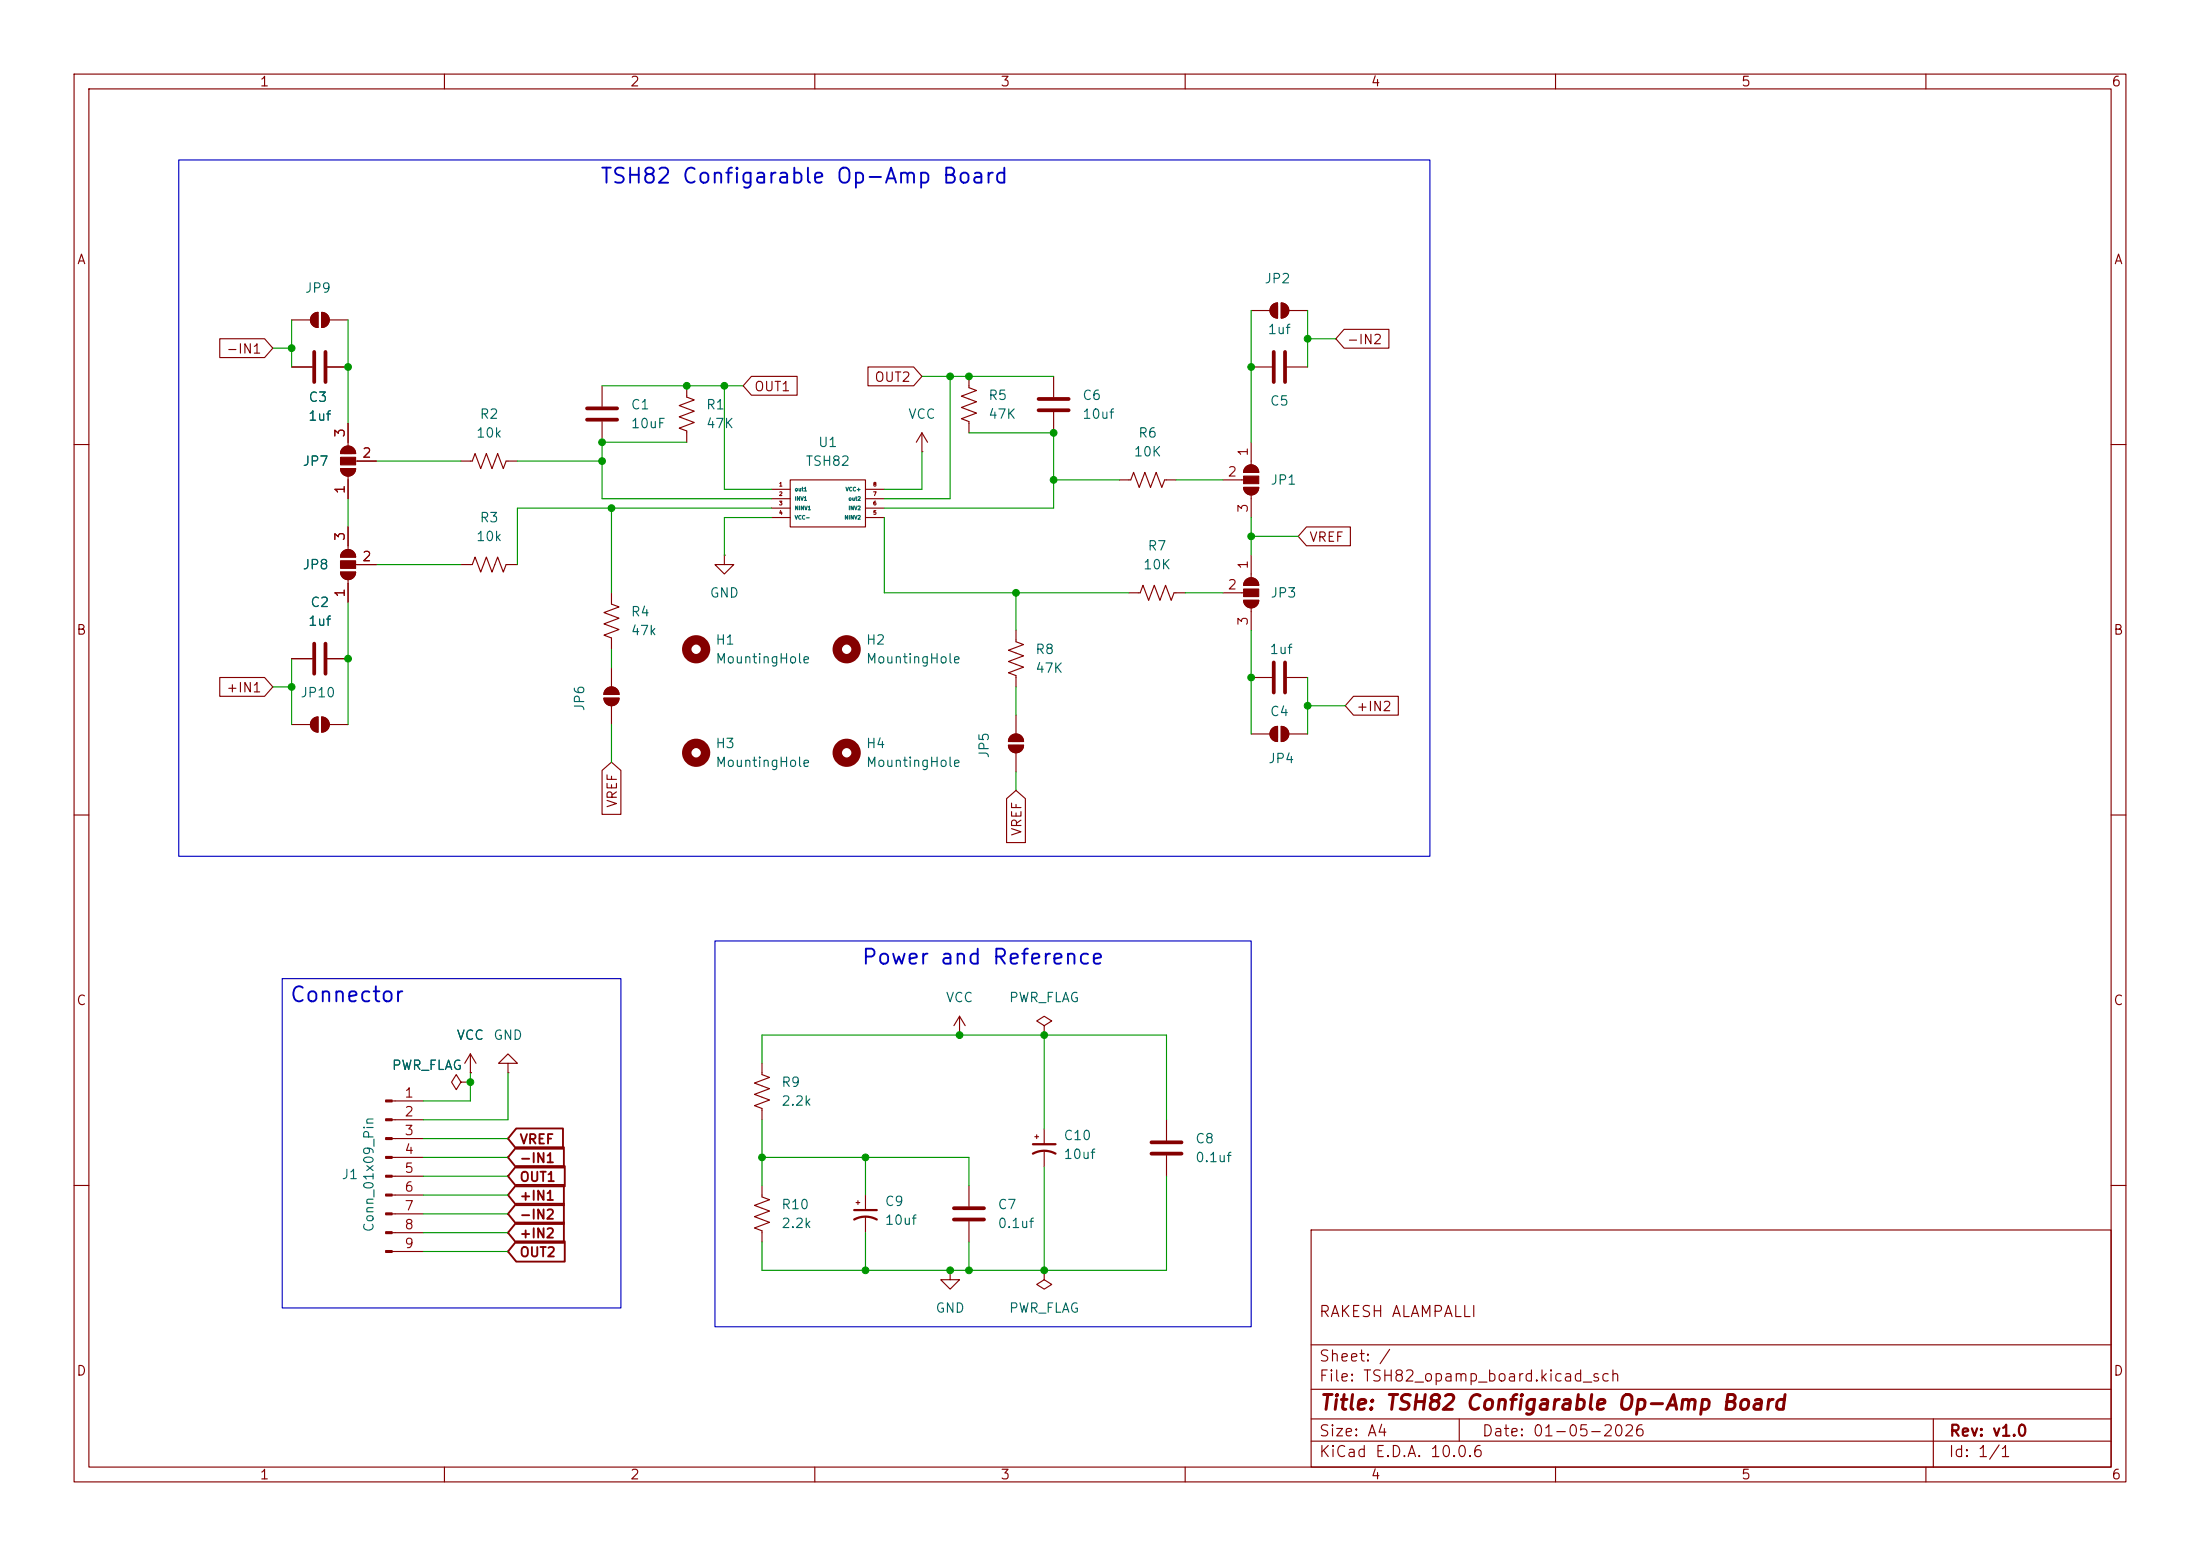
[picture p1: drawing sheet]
<svg xmlns="http://www.w3.org/2000/svg" width="297mm" height="210mm" viewBox="0 0 297 210" stroke-linecap="round" stroke-linejoin="round" font-family="sans-serif">
<g fill="none" stroke="#840000" stroke-width=".15">
<path d="M10 10h277v190h-277zM12 12h273v186h-273zM60 10v2M110 10v2M160 10v2M210 10v2M260 10v2M29.7 45.7h6l1.1 1.3-1.1 1.3h-6zM39.4 49.5h2.8M39.4 43.2h2.5M42.2 42.5l.4-.3h.3v2a1.02 1.02 0 0 1-.9-.6 1.02 1.02 0 0 1 .2-1.1zM43.4 42.2a1.02 1.02 0 0 1 1 1 1.02 1.02 0 0 1-1 1z"/>
<path d="M44.2 49.5h2.8M44.4 43.2h2.6M47 57.2v3M81.3 52.1v2.8M81.3 56.9v2.8M92.7 52.1v1.5l1 .4-2 .7 2 .8-2 .8 2 .7-2 .8 1 .4v1.5M101.4 50.8h6.2v2.5h-6.2l-1.1-1.2zM117.2 49.5h6.1l1.2 1.3-1.2 1.3h-6.1zM124.5 58.4l-.8 1.3M124.5 58.4l.7 1.3M124.5 58.4v2.6M130.8 50.8v1.5l1 .4-2 .8 2 .7-2 .8 2 .8-2 .7 1 .4v1.5"/>
<path d="M142.2 50.8v2.8M142.2 55.6v2.8M168.9 59.7v3M168.9 49.5h2.8M168.9 41.9h2.5M171.7 41.2l.4-.2 .4-.1v2a1.02 1.02 0 0 1-1-.6 1.02 1.02 0 0 1 .2-1.1zM173 40.9a1.02 1.02 0 0 1 1 1 1.02 1.02 0 0 1-1 1zM173.7 49.5h2.8M174 41.9h2.5M181.5 44.4h6v2.6h-6l-1.2-1.3zM10 60h2M46 63.2h2a1.02 1.02 0 0 1-1 1.1 1.02 1.02 0 0 1-1-1.1z"/>
<path d="M46 77.2h2a1.02 1.02 0 0 1-1 1 1.02 1.02 0 0 1-1-1zM46.3 60.5a1.02 1.02 0 0 1 1.1-.2 1.02 1.02 0 0 1 .6 .9h-2l.1-.4zM46.3 74.5a1.02 1.02 0 0 1 1.1-.3 1.02 1.02 0 0 1 .6 1h-2l.1-.4zM47 64.3v3M47 71.1v3.1M47 78.2v3.1M48 62.2h2.8M48 76.2h2.8M62.2 62.2h1.6l.3-1 .8 2 .8-2 .7 2 .8-2 .7 2 .4-1h1.5M62.2 76.2h1.6l.3-1 .8 2 .8-2 .7 2 .8-2 .7 2 .4-1h1.5M97.8 74.9v1.3h1.3l-1.3 1.3-1.3-1.3h1.3M97.8 74.9h.1"/>
<path d="M104.1 66h2.6M104.1 67.3h2.6M104.1 68.6h2.6M104.1 69.9h2.6M106.7 64.8h10.1v6.3h-10.1zM116.8 66h2.6M116.8 67.3h2.6M116.8 68.6h2.6M116.8 69.9h2.6M124.5 61h.1M151.1 64.8h1.6l.3-1 .8 2 .8-2 .7 2 .8-2 .7 2 .4-1h1.5M165.1 64.8h2.8"/>
<path d="M167.9 65.8h2a1.02 1.02 0 0 1-1 1 1.02 1.02 0 0 1-1-1zM168.2 78.3a1.02 1.02 0 0 1 1.1-.2 1.02 1.02 0 0 1 .6 .9h-2l.1-.4zM168.2 63a1.02 1.02 0 0 1 1.1-.2 1.02 1.02 0 0 1 .6 1h-2l.1-.5zM168.9 66.8v3.1M168.9 74.9v3.1M176.4 71.1h5.9v2.6h-5.9l-1.1-1.3zM285 60h2M29.7 91.4h6l1.1 1.3-1.1 1.3h-6zM39.4 88.9h2.8M39.4 97.8h2.5M42.2 97.1l.4-.3h.3v2a1.02 1.02 0 0 1-.9-.6 1.02 1.02 0 0 1 .2-1.1zM43.4 96.8a1.02 1.02 0 0 1 1 1 1.02 1.02 0 0 1-1 1z"/>
<path d="M44.2 88.9h2.8M44.4 97.8h2.6M81.5 94.2h2.1a1.02 1.02 0 0 1-1.1 1 1.02 1.02 0 0 1-1-1zM81.8 93a1.02 1.02 0 0 1 1.1-.2 1.02 1.02 0 0 1 .7 .9h-2.1l.1-.4zM82.5 80v1.5l1.1 .4-2.1 .8 2.1 .7-2.1 .8 2.1 .8-2.1 .7 1 .4v1.5M82.5 90.2v2.5M82.5 95.3v2.5M136.4 99.4a1.02 1.02 0 0 1 1.1-.3 1.02 1.02 0 0 1 .7 1h-2.1l.1-.4zM137.2 85.1v1.5l1 .4-2.1 .8 2.1 .7-2.1 .8 2.1 .7-2.1 .8 1.1 .4v1.5M137.2 96.5v2.6M152.4 80h1.5l.4-1 .8 2 .7-2 .8 2 .8-2 .7 2 .4-1h1.5M165.1 80h2.8"/>
<path d="M167.9 81h2a1.02 1.02 0 0 1-1 1 1.02 1.02 0 0 1-1-1zM168.9 82v3.1M168.9 91.4h2.8M168.9 99.1h2.5M171.7 98.3l.4-.2 .4-.1v2.1a1.02 1.02 0 0 1-1-.7 1.02 1.02 0 0 1 .2-1.1zM173 98a1.02 1.02 0 0 1 1 1.1 1.02 1.02 0 0 1-1 1zM173.7 91.4h2.8M174 99.1h2.5M182.7 94h6.1v2.5h-6.1l-1.1-1.2zM10 110h2M81.3 104l1.2-1.1 1.3 1.1v5.9h-2.5zM135.9 107.8l1.3-1.1 1.2 1.1v5.9h-2.5z"/>
<path d="M136.1 100.6h2.1a1.02 1.02 0 0 1-1 1 1.02 1.02 0 0 1-1.1-1zM137.2 101.6v2.5M285 110h2M129.5 139.7h.1M129.5 137.2l-.7 1.2M129.5 137.2l.8 1.2M129.5 137.2v2.5M141 138.4l1-.6-1-.6-1 .6 1 .6v1.3M141 139.7h.1M52.9 148.6h4.2M52.9 151.1h4.2M52.9 153.7h4.2"/>
<path d="M52.9 156.2h4.2M52.9 158.8h4.2M62.2 146.1l-.6-1.1-.6 1.1 .6 1 .6-1h1.3M63.5 146.1h.1M63.5 144.8h.1M63.5 142.2l-.8 1.3M63.5 142.2l.8 1.3M63.5 142.2v2.6M68.6 143.5h1.2l-1.2-1.3-1.3 1.3h1.3v1.3M68.6 144.8h.1M102.9 143.5v1.5l1 .4-2 .8 2 .7-2 .8 2 .8-2 .7 1 .4v1.5M139.7 153.4h.5"/>
<path d="M140 153.2v.5M141 152.4v2M141 155.4v2.1M157.5 151.1v2.8M157.5 156v2.8M10 160h2M52.9 161.3h4.2M52.9 163.8h4.2M52.9 166.4h4.2M52.9 168.9h4.2M102.9 160v1.5l1 .4-2 .8 2 .7-2 .8 2 .8-2 .7 1 .4v1.5M115.6 162.3h.5"/>
<path d="M115.8 162.1v.5M116.8 161.3v2M116.8 164.3v2.1M128.3 171.5v1.2h1.2l-1.2 1.3-1.3-1.3h1.3M128.3 171.5h.1M130.8 160v2.8M130.8 164.8v2.8M141 171.5v1.2l1 .7-1 .6-1-.6 1-.7M141 171.5h.1M177 166h108v32h-108zM285 160h2M60 198v2"/>
<path d="M110 198v2M160 198v2M177 194.5h108M177 191.5h108M177 187.5h108M177 181.5h108M197 191.5v3M210 198v2M260 198v2M261 191.5v6.5"/>
</g>
<g fill="#840000" stroke="#840000" stroke-width=".15">
<path d="M168.2 78.3a1.02 1.02 0 0 1 1.1-.2 1.02 1.02 0 0 1 .6 .9h-2l.1-.4z"/>
<path d="M167.9 79.5h2v1h-2z"/>
<path d="M167.9 81h2a1.02 1.02 0 0 1-1 1 1.02 1.02 0 0 1-1-1z"/>
<path d="M168.2 63a1.02 1.02 0 0 1 1.1-.2 1.02 1.02 0 0 1 .6 1h-2l.1-.5z"/>
<path d="M167.9 64.3h2v1h-2z"/>
<path d="M167.9 65.8h2a1.02 1.02 0 0 1-1 1 1.02 1.02 0 0 1-1-1z"/>
<path d="M81.5 94.2h2.1a1.02 1.02 0 0 1-1.1 1 1.02 1.02 0 0 1-1-1z"/>
<path d="M81.8 93a1.02 1.02 0 0 1 1.1-.2 1.02 1.02 0 0 1 .7 .9h-2.1l.1-.4z"/>
<path d="M136.1 100.6h2.1a1.02 1.02 0 0 1-1 1 1.02 1.02 0 0 1-1.1-1z"/>
<path d="M136.4 99.4a1.02 1.02 0 0 1 1.1-.3 1.02 1.02 0 0 1 .7 1h-2.1l.1-.4z"/>
<path d="M171.7 98.3l.4-.2 .4-.1v2.1a1.02 1.02 0 0 1-1-.7 1.02 1.02 0 0 1 .2-1.1z"/>
<path d="M173 98a1.02 1.02 0 0 1 1 1.1 1.02 1.02 0 0 1-1 1z"/>
<path d="M46 63.2h2a1.02 1.02 0 0 1-1 1.1 1.02 1.02 0 0 1-1-1.1z"/>
<path d="M46 61.7h2v1h-2z"/>
<path d="M46.3 60.5a1.02 1.02 0 0 1 1.1-.2 1.02 1.02 0 0 1 .6 .9h-2l.1-.4z"/>
<path d="M46 77.2h2a1.02 1.02 0 0 1-1 1 1.02 1.02 0 0 1-1-1z"/>
<path d="M46 75.7h2v1h-2z"/>
<path d="M46.3 74.5a1.02 1.02 0 0 1 1.1-.3 1.02 1.02 0 0 1 .6 1h-2l.1-.4z"/>
<path d="M42.2 42.5l.4-.3h.3v2a1.02 1.02 0 0 1-.9-.6 1.02 1.02 0 0 1 .2-1.1z"/>
<path d="M43.4 42.2a1.02 1.02 0 0 1 1 1 1.02 1.02 0 0 1-1 1z"/>
<path d="M52.1 148.5h.8v.2h-.8z"/>
<path d="M52.1 151h.8v.3h-.8z"/>
<path d="M52.1 153.5h.8v.3h-.8z"/>
<path d="M52.1 156.1h.8v.2h-.8z"/>
<path d="M52.1 158.6h.8v.3h-.8z"/>
<path d="M52.1 161.2h.8v.2h-.8z"/>
<path d="M52.1 163.7h.8v.3h-.8z"/>
<path d="M52.1 166.2h.8v.3h-.8z"/>
<path d="M52.1 168.8h.8v.2h-.8z"/>
<path d="M171.7 41.2l.4-.2 .4-.1v2a1.02 1.02 0 0 1-1-.6 1.02 1.02 0 0 1 .2-1.1z"/>
<path d="M173 40.9a1.02 1.02 0 0 1 1 1 1.02 1.02 0 0 1-1 1z"/>
<path d="M42.2 97.1l.4-.3h.3v2a1.02 1.02 0 0 1-.9-.6 1.02 1.02 0 0 1 .2-1.1z"/>
<path d="M43.4 96.8a1.02 1.02 0 0 1 1 1 1.02 1.02 0 0 1-1 1z"/>
</g>
<g fill="none" stroke="#840000" stroke-width=".51">
<path d="M42.4 47.5v4.1M43.9 47.5v4.1M79.2 55.1h4.1M79.2 56.6h4.1M140.2 53.8h4.1M140.2 55.4h4.1M172 47.5v4.1M173.5 47.5v4.1M42.4 86.9v4M43.9 86.9v4M172 89.4v4.1M173.5 89.4v4.1"/>
<path d="M155.4 154.2h4.1M155.4 155.7h4.1M128.8 163.1h4M128.8 164.6h4"/>
</g>
<path d="M139.4 155.7a3.2 3.2 0 0 1 3.1 0M139.4 154.4h3.1M115.3 164.6a3.2 3.2 0 0 1 3.1 0M115.3 163.3h3.1" fill="none" stroke="#840000" stroke-width=".3"/>
<g fill="none" stroke="#840000" stroke-width="1.3">
<circle cx="94" cy="87.6" r="1.27"/>
<circle cx="114.3" cy="87.6" r="1.27"/>
<circle cx="94" cy="101.6" r="1.27"/>
<circle cx="114.3" cy="101.6" r="1.27"/>
</g>
<path d="M69.7 157.4h6.5v2.7h-6.5l-1.1-1.3zM69.7 152.3h6.3v2.7h-6.3l-1.1-1.3zM69.7 154.8h6.4v2.8h-6.4l-1.1-1.4zM69.7 159.9h6.4v2.8h-6.4l-1.1-1.4zM69.7 167.5h6.5v2.8h-6.5l-1.1-1.4zM69.7 162.5h6.4v2.7h-6.4l-1.1-1.4zM69.7 165h6.4v2.7h-6.4l-1.1-1.3z" fill="none" stroke="#840000" stroke-width=".25"/>
<g fill="none" stroke="#009600" stroke-width=".15">
<path d="M36.8 47h2.6M39.4 43.2v6.3M47 43.2v14M81.3 52.1h19M92.7 59.7h-11.4v7.6h22.8M97.8 52.1v13.9h6.3M124.5 50.8h17.7M128.3 50.8v16.5h-8.9M130.8 58.4h11.4v10.2h-22.8M168.9 41.9v17.8M176.5 45.7h3.8M176.5 41.9v7.6"/>
<path d="M47 67.3v3.8M50.8 62.2h11.4M50.8 76.2h11.4M69.8 62.2h11.5M82.5 68.6v11.4M104.1 68.6h-34.3v7.6M104.1 69.9h-6.3v5M119.4 69.9v10.1h33M124.5 61v5h-5.1M142.2 64.8h8.9M158.7 64.8h6.4M168.9 69.9v5"/>
<path d="M168.9 72.4h6.4M36.8 92.7h2.6M39.4 88.9v8.9M47 81.3v16.5M82.5 87.6v2.6M82.5 97.8v5.1M137.2 80v5.1M137.2 92.7v3.8M160 80h5.1M168.9 85.1v14M176.5 91.4v7.7M176.5 95.3h5.1"/>
<path d="M137.2 104.1v2.6M141 139.7v12.7M57.1 153.7h11.5M57.1 156.2h11.5M57.1 158.8h11.5M63.5 144.8v3.8h-6.4M68.6 144.8v6.3h-11.5M102.9 156.2h27.9v3.8M102.9 143.5v-3.8h54.6v11.4M102.9 151.1v8.9M116.8 156.2v5.1M141 157.5v14"/>
<path d="M157.5 158.8v12.7h-54.6v-3.9M57.1 163.8h11.5M57.1 161.3h11.5M57.1 166.4h11.5M57.1 168.9h11.5M116.8 166.4v5.1M130.8 167.6v3.9"/>
</g>
<path d="M24.1 21.6h168.9v94h-168.9zM38.1 132.1h45.7v44.4h-45.7zM96.5 127h72.4v52.1h-72.4z" fill="none" stroke="#0000c2" stroke-width=".15"/>
<g fill="#009600" stroke="#009600" stroke-width=".14">
<circle cx="176.5" cy="95.3" r=".46"/>
<circle cx="168.9" cy="91.4" r=".46"/>
<circle cx="176.5" cy="45.7" r=".46"/>
<circle cx="130.8" cy="50.8" r=".46"/>
<circle cx="168.9" cy="49.5" r=".46"/>
<circle cx="168.9" cy="72.4" r=".46"/>
<circle cx="142.2" cy="58.4" r=".46"/>
<circle cx="142.2" cy="64.8" r=".46"/>
<circle cx="128.3" cy="50.8" r=".46"/>
<circle cx="137.2" cy="80" r=".46"/>
<circle cx="141" cy="139.7" r=".46"/>
<circle cx="129.5" cy="139.7" r=".46"/>
<circle cx="141" cy="171.5" r=".46"/>
<circle cx="130.8" cy="171.5" r=".46"/>
<circle cx="116.8" cy="156.2" r=".46"/>
<circle cx="116.8" cy="171.5" r=".46"/>
<circle cx="128.3" cy="171.5" r=".46"/>
<circle cx="63.5" cy="146.1" r=".46"/>
<circle cx="102.9" cy="156.2" r=".46"/>
<circle cx="97.8" cy="52.1" r=".46"/>
<circle cx="47" cy="49.5" r=".46"/>
<circle cx="39.4" cy="92.7" r=".46"/>
<circle cx="47" cy="88.9" r=".46"/>
<circle cx="81.3" cy="62.2" r=".46"/>
<circle cx="82.5" cy="68.6" r=".46"/>
<circle cx="81.3" cy="59.7" r=".46"/>
<circle cx="39.4" cy="47" r=".46"/>
<circle cx="92.7" cy="52.1" r=".46"/>
</g>
<g font-size="2" fill="#0000c2">
<text x="80.9" y="25.3">TSH82 Configarable Op-Amp Board</text>
<text x="116.2" y="130.7">Power and Reference</text>
<text x="39" y="135.8">Connector</text>
</g>
<text font-size="2" fill="#840000" x="178" y="190.8">Title: TSH82 Configarable Op-Amp Board</text>
<g font-size="1.5" fill="#840000">
<text x="178" y="178.1">RAKESH ALAMPALLI</text>
<text x="178" y="184.1">Sheet: /</text>
<text x="178" y="186.8">File: TSH82_opamp_board.kicad_sch</text>
<text x="178" y="197">KiCad E.D.A. 10.0.6</text>
<text x="178" y="194.2">Size: A4</text>
<text x="200" y="194.2">Date: 01-05-2026</text>
<text x="263" y="197">Id: 1/1</text>
<text x="263" y="194.2">Rev: v1.0</text>
</g>
<g font-size="1.3" fill="#840000">
<text x="35" y="12">1</text>
<text x="85" y="12">2</text>
<text x="135" y="12">3</text>
<text x="185" y="12">4</text>
<text x="235" y="12">5</text>
<text x="285" y="12">6</text>
<text x="10.3" y="36">A</text>
<text x="285.3" y="36">A</text>
<text x="181.7" y="46.8">-IN2</text>
<text x="30.5" y="48">-IN1</text>
<text x="101.7" y="53.1">OUT1</text>
<text x="118" y="51.9">OUT2</text>
<text x="176.7" y="73.4">VREF</text>
<text x="10.2" y="86">B</text>
<text x="285.2" y="86">B</text>
<text x="30.5" y="93.8">+IN1</text>
<text x="183" y="96.3">+IN2</text>
<text x="83.6" y="109.1" transform="rotate(-90 83.6 109.1)">VREF</text>
<text x="138.2" y="112.9" transform="rotate(-90 138.2 112.9)">VREF</text>
<text x="10.2" y="136">C</text>
<text x="285.2" y="136">C</text>
<text x="70" y="154.7">VREF</text>
<text x="70" y="159.8">OUT1</text>
<text x="70" y="157.3">-IN1</text>
<text x="70" y="164.9">-IN2</text>
<text x="70" y="167.4">+IN2</text>
<text x="70" y="162.3">+IN1</text>
<text x="70" y="170">OUT2</text>
<text x="10.2" y="186">D</text>
<text x="285.2" y="186">D</text>
<text x="35" y="200">1</text>
<text x="85" y="200">2</text>
<text x="135" y="200">3</text>
<text x="185" y="200">4</text>
<text x="235" y="200">5</text>
<text x="285" y="200">6</text>
</g>
<g font-size="1.3" fill="#006464">
<text x="41.1" y="39.8">JP9</text>
<text x="170.6" y="38.6">JP2</text>
<text x="171.1" y="45.4">1uf</text>
<text x="41.5" y="57.1">1uf</text>
<text x="41.6" y="54.6">C3</text>
<text x="64.2" y="59.4">10k</text>
<text x="64.7" y="56.8">R2</text>
<text x="85.1" y="55.6">C1</text>
<text x="85.1" y="58.1">10uF</text>
<text x="95.2" y="55.6">R1</text>
<text x="95.2" y="58.1">47K</text>
<text x="122.5" y="56.8">VCC</text>
<text x="133.3" y="54.3">R5</text>
<text x="133.3" y="56.8">47K</text>
<text x="146" y="54.3">C6</text>
<text x="146" y="56.8">10uf</text>
<text x="153.6" y="59.4">R6</text>
<text x="171.4" y="55.1">C5</text>
<text x="40.8" y="63.2">JP7</text>
<text x="108.7" y="63.2">TSH82</text>
<text x="110.4" y="60.7">U1</text>
<text x="153" y="61.9">10K</text>
<text x="171.4" y="65.7">JP1</text>
<text x="64.7" y="70.8">R3</text>
<text x="40.8" y="77.2">JP8</text>
<text x="64.2" y="73.4">10k</text>
<text x="154.2" y="77.2">10K</text>
<text x="154.8" y="74.6">R7</text>
<text x="41.8" y="82.2">C2</text>
<text x="85.1" y="83.5">R4</text>
<text x="95.7" y="81">GND</text>
<text x="171.4" y="81">JP3</text>
<text x="41.5" y="84.8">1uf</text>
<text x="85.1" y="86.1">47k</text>
<text x="96.5" y="87.3">H1</text>
<text x="96.5" y="89.9">MountingHole</text>
<text x="116.8" y="87.3">H2</text>
<text x="116.8" y="89.9">MountingHole</text>
<text x="139.7" y="88.6">R8</text>
<text x="171.3" y="88.6">1uf</text>
<text x="40.5" y="94.4">JP10</text>
<text x="139.7" y="91.1">47K</text>
<text x="79.2" y="96.1" transform="rotate(-90 79.2 96.1)">JP6</text>
<text x="96.5" y="101.3">H3</text>
<text x="116.8" y="101.3">H4</text>
<text x="171.4" y="97">C4</text>
<text x="96.5" y="103.8">MountingHole</text>
<text x="116.8" y="103.8">MountingHole</text>
<text x="133.8" y="102.4" transform="rotate(-90 133.8 102.4)">JP5</text>
<text x="171.1" y="103.3">JP4</text>
<text x="127.6" y="135.6">VCC</text>
<text x="136.1" y="135.6">PWR_FLAG</text>
<text x="61.6" y="140.7">VCC</text>
<text x="66.5" y="140.7">GND</text>
<text x="52.8" y="144.7">PWR_FLAG</text>
<text x="105.4" y="147">R9</text>
<text x="105.4" y="149.6">2.2k</text>
<text x="143.5" y="154.2">C10</text>
<text x="161.3" y="154.6">C8</text>
<text x="46" y="159.5">J1</text>
<text x="143.5" y="156.7">10uf</text>
<text x="161.3" y="157.2">0.1uf</text>
<text x="50.7" y="166.4" transform="rotate(-90 50.7 166.4)">Conn_01x09_Pin</text>
<text x="105.4" y="163.5">R10</text>
<text x="105.4" y="166.1">2.2k</text>
<text x="119.4" y="163.1">C9</text>
<text x="119.4" y="165.6">10uf</text>
<text x="134.6" y="163.5">C7</text>
<text x="134.6" y="166.1">0.1uf</text>
<text x="126.2" y="177.5">GND</text>
<text x="136.1" y="177.5">PWR_FLAG</text>
</g>
<g font-size="1.3" fill="#a90000">
<text x="46.9" y="59.2" transform="rotate(-90 46.9 59.2)">3</text>
<text x="48.8" y="62.1">2</text>
<text x="165.6" y="64.6">2</text>
<text x="168.8" y="61.7" transform="rotate(-90 168.8 61.7)">1</text>
<text x="46.9" y="66.8" transform="rotate(-90 46.9 66.8)">1</text>
<text x="168.8" y="69.3" transform="rotate(-90 168.8 69.3)">3</text>
<text x="46.9" y="73.1" transform="rotate(-90 46.9 73.1)">3</text>
<text x="48.8" y="76.1">2</text>
<text x="168.8" y="76.9" transform="rotate(-90 168.8 76.9)">1</text>
<text x="46.9" y="80.7" transform="rotate(-90 46.9 80.7)">1</text>
<text x="165.6" y="79.9">2</text>
<text x="168.8" y="84.6" transform="rotate(-90 168.8 84.6)">3</text>
<text x="54.5" y="148.5">1</text>
<text x="54.5" y="151">2</text>
<text x="54.5" y="153.5">3</text>
<text x="54.5" y="156.1">4</text>
<text x="54.5" y="158.6">5</text>
<text x="54.5" y="161.2">6</text>
<text x="54.5" y="163.7">7</text>
<text x="54.5" y="166.2">8</text>
<text x="54.5" y="168.8">9</text>
</g>
<g font-size=".5" fill="#a90000">
<text x="105.1" y="65.8">1</text>
<text x="117.8" y="65.8">8</text>
<text x="105.1" y="67">2</text>
<text x="105.1" y="68.3">3</text>
<text x="105.1" y="69.6">4</text>
<text x="117.8" y="69.6">5</text>
<text x="117.8" y="68.3">6</text>
<text x="117.8" y="67">7</text>
</g>
<g font-size=".5" fill="#006464">
<text x="107.2" y="66.4">out1</text>
<text x="107.2" y="67.7">INV1</text>
<text x="107.2" y="69">NINV1</text>
<text x="107.2" y="70.2">VCC-</text>
<text x="114" y="70.2">NINV2</text>
<text x="114.1" y="66.4">VCC+</text>
<text x="114.5" y="69">INV2</text>
<text x="114.5" y="67.7">out2</text>
</g>
</svg>
